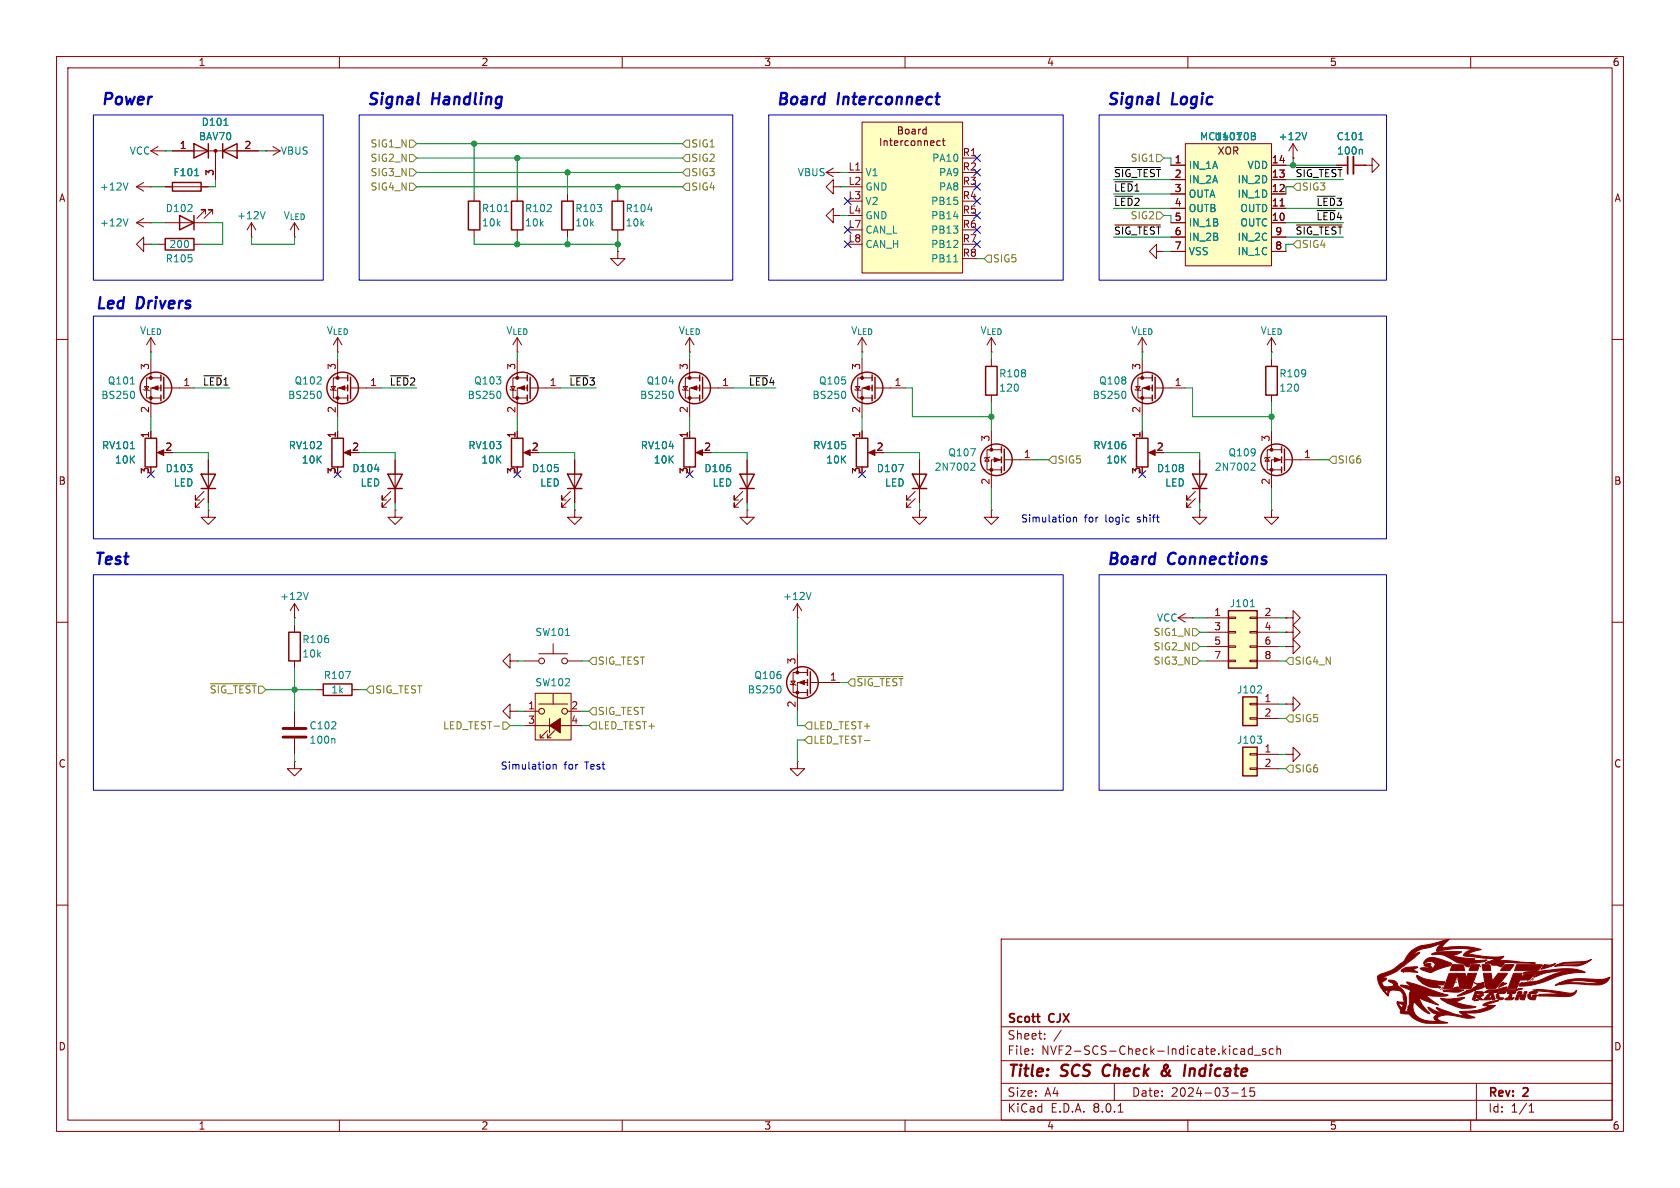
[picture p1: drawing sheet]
<svg xmlns="http://www.w3.org/2000/svg" width="297mm" height="210mm" viewBox="0 0 297 210" stroke-linecap="round" stroke-linejoin="round" font-family="sans-serif">
<g fill="none" stroke="#840000" stroke-width=".18">
<path d="M10 10h277v190h-277zM12 12h273v186h-273zM60 10v2M110 10v2M160 10v2M210 10v2M260 10v2M10 60h2M285 60h2M10 110h2M227.3 114.3h1.3v-1.3l1.3 1.3-1.3 1.3v-1.3M227.3 114.3h.1"/>
<path d="M285 110h2M227.3 133.4h1.3v-1.3l1.3 1.3-1.3 1.2v-1.2M227.3 133.4h.1M227.3 124.5h1.3v-1.3l1.3 1.3-1.3 1.2v-1.2M227.3 124.5h.1M10 160h2M285 160h2M177 166h108v32h-108zM60 198v2M110 198v2M160 198v2M177 194.5h108"/>
<path d="M177 191.5h108M177 187.5h108M177 181.5h108M182.5 186.3v.1M182.5 185.5v.1M184.7 183.6v.1M184.7 182.8v.1M187.6 182.1l-1.3 2M197 191.5v3M197.7 196.6h.8M210 198v2M217.7 193.2h1.2"/>
<path d="M219.4 185.5h.6v.9M219.4 186.3h.6M219.5 193.8h.9M219.5 192.7l.5-.4v1.5M220 185.8l-.6 .1M221.4 185.5l-.4-.1-.3 .3v.4l.1 .2h.6M221.4 184.9v1.5M221.7 186.5h1.2M221.7 192.3h-.7v.7l.2-.1h.5l.1 .3-.1 .5-.2 .1-.5-.1M223.7 185.5l-.3-.1-.2 .2v.2l.5 .2v.3h-.5M225.1 185.5l-.4-.1-.3 .3v.4l.1 .2h.6M225.7 185.5l.3-.1 .3 .1 .1 .9"/>
<path d="M225.7 184.9v1.5M260 198v2M261 191.5v6.5M270.3 196.6h.9M270.3 195.5l.4-.4v1.5"/>
</g>
<path d="M195.2 188.5a1.27 1.27 0 0 0 0 1.6M205.4 190a.53 .53 0 0 0 .9 0M206.3 188.8l-.9 .7M206.4 188.3l-.2-.1a.41 .41 0 0 0-.4 .5l.6 1.1M210.4 188.9l-.1 1.3M211 188.9l-.6 .2" fill="none" stroke="#840000" stroke-width=".4"/>
<path d="M219.7 132.1h2.5v5.1h-2.5z" fill="#ffffc2"/>
<path d="M25.4 68.8l.1 .2h.8l.1 .1M25.5 68.3h.8l-.4 .7zM26.7 63.5v3.3M28.4 68.6h-1.7v5.1M28.4 66.8h-2.5v3.6h2.5M29 68.6h5.3M221 135.8h1.2v.2h-1.2zM221 133.2h1.2v.3h-1.2zM222.2 133.4h3.9M222.2 135.9h3.9" fill="none" stroke="#840000" stroke-width=".18"/>
<g fill="none" stroke="#840000" stroke-width=".25">
<path d="M28.4 66.3v1M28.4 68.1v1M28.4 69.9v1M29 66.7v3.8M219.7 132.1h2.5v5.1h-2.5z"/>
<circle cx="27.6" cy="68.6" r="2.79"/>
</g>
<path d="M23.1 67.9h.7M23.7 69.3l.1 .3-.1 .7M222.2 130.1h.8l-.4 .5M222.9 130.7l.1 .1-.1 .5" fill="none" stroke="#008484" stroke-width=".18"/>
<g fill="#840000" stroke="#840000" stroke-width=".18">
<path d="M26.9 68.6l1-.4v.8z"/>
<circle cx="26.7" cy="70.4" r=".25"/>
<circle cx="26.7" cy="66.8" r=".25"/>
</g>
<path d="M219.7 123.2h2.5v5.1h-2.5z" fill="#ffffc2"/>
<g fill="none" stroke="#840000" stroke-width=".18">
<path d="M241.3 29.2h1.3v1.3l1.2-1.3-1.2-1.3v1.3M241.3 29.2h.1M26.7 76.2v1.3M58.4 68.8l.1 .2h.8l.1 .1M58.5 68.3h.8l-.4 .7zM59.7 63.5v3.3M59.7 76.2v1.3M61.5 68.6h-1.8v5.1M61.5 66.8h-2.6v3.6h2.6M62 68.6h5.3M152.4 76.2v1.3M175.3 76.2v3.3"/>
<path d="M177 79.5h-2.5v3.6h2.5M28.2 80h1M36.1 88.1l-1.6 1.6v-.8v.8h.8M36.1 86.9l-1.6 1.5v-.8v.8h.8M36.8 90.2v1.2h-1.2l1.2 1.3 1.3-1.3h-1.3M36.8 90.2h.1M36.8 81.3v7.6M61.2 80h1M69.1 88.1l-1.5 1.6v-.8v.8h.7M69.1 86.9l-1.5 1.5v-.8v.8h.7M69.8 90.2v1.2h-1.2l1.2 1.3 1.3-1.3h-1.3M69.8 90.2h.1"/>
<path d="M69.8 81.3v7.6M131.3 88.1l-1.5 1.6v-.8v.8h.8M131.3 86.9l-1.5 1.5v-.8v.8h.8M132.1 90.2v1.2h-1.3l1.3 1.3 1.2-1.3h-1.2M132.1 90.2h.1M132.1 81.3v7.6M153.9 80h1M161.8 88.1l-1.5 1.6v-.8v.8h.7M161.8 86.9l-1.5 1.5v-.8v.8h.7M162.6 90.2v1.2h-1.3l1.3 1.3 1.2-1.3h-1.2M162.6 90.2h.1M162.6 81.3v7.6"/>
<path d="M174.5 80.9l.4 .6h-.8zM175 80.8l-.1 .1h-.8l-.1 .1M175.3 90.2v1.2h-1.3l1.3 1.3 1.2-1.3h-1.2M175.3 90.2h.1M177 81.3h-1.7v5.1M177.5 81.3h5.4M141 109.2h.1M141 106.7l-.8 1.3M141 106.7v2.5M141 115.6v3.3M141 106.7l.7 1.3M142.7 118.9h-2.5v3.5h2.5"/>
<path d="M139.7 120.9l.1 .1h.8l.1 .2M139.8 120.4h.8l-.4 .6zM141 134.6v1.3h1.2l-1.2 1.3-1.3-1.3h1.3M141 134.6h.1M142.7 120.7h-1.7v5M143.3 120.7h5.3M221 126.9h1.2v.2h-1.2zM221 124.3h1.2v.3h-1.2zM222.2 124.5h3.9M222.2 127h3.9"/>
</g>
<g fill="none" stroke="#840000" stroke-width=".25">
<path d="M25.7 77.5h2v5.1h-2zM58.7 77.5h2v5.1h-2zM61.5 66.3v1M61.5 68.1v1M61.5 69.9v1M62 66.7v3.8M151.4 77.5h2v5.1h-2zM177 79v1M177.5 79.4v3.8M35.6 83.8h2.5l-1.3 2.6zM35.6 86.4h2.5M68.6 83.8h2.5l-1.3 2.6z"/>
<path d="M68.6 86.4h2.5M130.8 83.8h2.5l-1.2 2.6zM130.8 86.4h2.5M161.3 83.8h2.5l-1.2 2.6zM161.3 86.4h2.5M177 80.8v1M177 82.6v1M142.7 118.4v1M143.3 118.7v3.9M142.7 120.1v1.1M142.7 121.9v1M219.7 123.2h2.5v5.1h-2.5z"/>
<circle cx="60.6" cy="68.6" r="2.79"/>
<circle cx="176.1" cy="81.3" r="2.79"/>
<circle cx="141.9" cy="120.6" r="2.79"/>
</g>
<path d="M23.1 79.3h.7M56.7 69.3l.1 .3-.1 .7M66.2 83h.8M158.9 82.1h.8l-.5 1.3M171.8 81.9h.4l.2 .3-.8 .9h.8M143.4 104.7l-.4 1.3M138 121.4l.1 .3-.1 .7M222.9 121.3l.1 .2v.3l-.8 .7h.8" fill="none" stroke="#008484" stroke-width=".18"/>
<g fill="#840000" stroke="#840000" stroke-width=".18">
<path d="M260.7 173.7l.1 .1z"/>
<path d="M260.8 173.8l.2 .1z"/>
<path d="M257.4 173.6v.1z"/>
<path d="M256.7 170.5l2 .1 .2 1h-2.5z"/>
<path d="M261.8 170.8l-.1 .1z"/>
<path d="M265.7 173.6l.1 .2z"/>
<path d="M269.5 175.3h.5a.31 .31 0 0 1-.2 .3 .31 .31 0 0 1-.4-.1z"/>
<path d="M263.4 175.4l.5-.1 .1 .3h-.8z"/>
<path d="M268.4 175.3a.41 .41 0 0 1 .7 .3h-.8z"/>
<path d="M260.8 175.3h.4a1.14 1.14 0 0 1 1.1 .2l-.2 .1h-1.4z"/>
<path d="M260.1 170.5l1.5 .1-.4 1-1.5-.1z"/>
<path d="M266 170.5l1.7 .1-.8 1h-1.6z"/>
<path d="M262 170.5h.7a.57 .57 0 0 1 .7 .1 .57 .57 0 0 1 .1 .7v.3h-1.3z"/>
<path d="M264.7 175.5a2.43 2.43 0 0 1 1.6-.2 .74 .74 0 0 1-1 .3z"/>
<path d="M264.5 175.8h.4a.64 .64 0 0 0 .9 .6h.1a.76 .76 0 0 1-1 .3 .76 .76 0 0 1-.4-.9z"/>
<path d="M266.6 175.4l.3-.1h1.1a.5 .5 0 0 1-.8 .3h-.7z"/>
<path d="M270.3 175.5a2.22 2.22 0 0 1 1.5-.2 .72 .72 0 0 1-.9 .3h-.6z"/>
<path d="M265.6 173.7l.8 .1-1.5 .8z"/>
<path d="M260.6 176.9h.4l.1-.2-.2 .1 .3-.1 .2 .1z"/>
<path d="M268.1 170.5h4.3l.3 .1-.1 .1a1.22 1.22 0 0 1-1.1 .9h-3.8z"/>
<path d="M251.8 170.6a1.17 1.17 0 0 1 1.2-.1l-.2 .1 .3 .5-1.1-.3z"/>
<path d="M266.1 176.6l.1-.1a.68 .68 0 0 0 .7-.7h.4l-.1 .6h.5a1.5 1.5 0 0 1-1.7 .3z"/>
<path d="M267.6 172.1h1.5l-.2 .7 .7-.7h1.9l-1.2 1.1-1.6 .1-.6 1.5h-1.5z"/>
<path d="M270.1 175.8h.4a.46 .46 0 0 0 .5 .5v-.1l-.1-.1a.53 .53 0 0 1 .7-.1l-.2 .7a.94 .94 0 0 1-1.3-.9z"/>
<path d="M273 170.6v-.1a2.83 2.83 0 0 0 2-.2v.1a4.9 4.9 0 0 1-2.6 .9l.3-.2z"/>
<path d="M268.2 175.8h.8l.2 .2a.37 .37 0 0 1 .6-.1l-.3 .8h-.7l-.1-.7-.3 .7h-.5z"/>
<path d="M262.9 175.9l.6-.1-.3 .5 .5 .1-.1-.6h.4l.2 .9h-.4l-.1-.2a.73 .73 0 0 1-.8 .2h-.6z"/>
<path d="M255.2 175.1l1.6-.2a.84 .84 0 0 1 1-.4 .65 .65 0 0 0 .9 .5h.1a5.5 5.5 0 0 1-3.4 .3z"/>
<path d="M262.2 172.1h1.4l.2 1.2 1.1-1.2h1.6l-1.4 1.8a1.44 1.44 0 0 1-1.8 .9h-.5l-.1-.3z"/>
<path d="M260.6 175.8h.5l-.1 .2 1.2-.2a.49 .49 0 0 1-.5 .4l.4 .5a1.2 1.2 0 0 1-1.1-.5 .49 .49 0 0 1-.7 .5z"/>
<path d="M247.7 171.5l.1-.1 .9 .1 .4-.2-1.2 .1a4.2 4.2 0 0 1 2.7-.4l-.7 .4 .7 .5-2.7-.1-.1-.1z"/>
<path d="M256.2 172.1h2.8l.2 .7 .3-.7 1.5-.1-1 2.8h-1.9l-.5-2.3-.9 2.3h-1.5z"/>
<path d="M250.5 172.4a13.4 13.4 0 0 0 4.9 1.2l-.2 .5h-1.2l-1.3-.3 2 .7a3.9 3.9 0 0 1-3.4-.8h1.3h-1.3l-.6-.6z"/>
<path d="M252.1 169.6a2.5 2.5 0 0 1 2.5 0l1.9 .7a.38 .38 0 0 1-.3 .5l-2.7 .9a1.68 1.68 0 0 1-1.8-.1l-.6-.4a3.1 3.1 0 0 1 2.1 .1l.3-.3a.52 .52 0 0 0 .2-.6 .52 .52 0 0 0-.6-.4 1.58 1.58 0 0 0-1.4 .4l.1-.4z"/>
<path d="M254.7 176.5a16.4 16.4 0 0 0 4.2-.2v.1l-1.5 .8 1.2 .3 2.3 .5a6.5 6.5 0 0 1-5.4-.9l-.6-.4z"/>
<path d="M274.9 170.8l.4-.2 3.9-.1 .9-.3h-.2a19.8 19.8 0 0 0-4.6 .4l1.4-.5 3.5 .1-3.5-.1 3.5-.1 1.1-.4a4.4 4.4 0 0 1-3.3 1.1z"/>
<path d="M271.2 175a34.2 34.2 0 0 1 6.5 .6l.5-.1 .5-.4a1.42 1.42 0 0 1-1.7 1.1l-5.2-.2a2.25 2.25 0 0 1 1.7-.3l2.8 .1-1.9-.4z"/>
<path d="M257.7 176l1.6-.8h.9h-.9l.3-.2a1.28 1.28 0 0 0 1.1-.5l.5-.4-.1-.2 1.2-.2 .1 .6a1 1 0 0 1-1 .6l-.9 .2a6.4 6.4 0 0 1-2.8 1z"/>
<path d="M253.1 168.6a13.4 13.4 0 0 1 5.2-.4l.1 .1-.5 .3-1.3 .4 4.2 .5-.7 .3 2.8-.1-.7 .3-1.6 .3a.66 .66 0 0 0-.9 .6h-.1a.73 .73 0 0 1-.8-.6 4.2 4.2 0 0 1-2.7-1 4.4 4.4 0 0 0-3-.5z"/>
<path d="M275 174.1l.7-.3 2.7-.1a16.2 16.2 0 0 0 4.5 0l-.7-.1a13.1 13.1 0 0 0-4.9 0l-.6 .2h-1a11 11 0 0 1 6.1-.7 4.8 4.8 0 0 0 2.8-.4 2.57 2.57 0 0 1-3 1.4 20.3 20.3 0 0 0-6.6 .1z"/>
<path d="M262.4 175.4h.6l-.4-.1a1.45 1.45 0 0 1 1.5-.3l2.3-.5v.5h.9a.92 .92 0 0 0 1-.2h.9l-2.7 .5-.1-.1a3.2 3.2 0 0 0-2.1 .2h-.1l-.1-.2 .6 .1-.6-.1a.89 .89 0 0 0-1.1 .3z"/>
<path d="M269.4 172l.7-.2 2.4-.2a21.8 21.8 0 0 1 6.6-.1l.5 .1a.48 .48 0 0 1 .6 .3 14.2 14.2 0 0 0-7.1 1.6l-.7 .3a10.6 10.6 0 0 1-3.9 .5 .68 .68 0 0 1 .6-.6l-.1 .1 1.3-.2a6.7 6.7 0 0 0 3.7-1.1l1.9-.7 1.6-.2-.5-.1a12.7 12.7 0 0 0-4.5 .8l-1.4 .4 .5-.5v-.2l-1.1-.1a1.29 1.29 0 0 0-1.2 .2z"/>
<path d="M243.6 172.5l.9-.4a8.5 8.5 0 0 0 3.9-2.5 4.9 4.9 0 0 1 4.4-2.7l1.2-.3 1.1 .1-1.1-.1 2.2-.6-1.1 1.1-.2 .4h.3a14.9 14.9 0 0 1 6.7 .3l-1.3 .4-1.1 .4 .2 .1a21 21 0 0 0 6.2 .4l-.4 .3-.9 .6a16.9 16.9 0 0 1 5 .1l1.8 .1h-3.4h-.4v-.1h.1h-.1a2.44 2.44 0 0 1-1.7 0h-.9l.9 .3a.59 .59 0 0 1-.9 .4l-.2-.1h.3l-1.3-.1-.4-.3h-.9l.5-.2h4.4h-4.4l.1-.1 5.6 .1h-.7h.1l-.3-.1h-4.7l1.6-.6h-2.3l-3.7-.5a2.03 2.03 0 0 1 2-1.1 18 18 0 0 0-6.7 .4 1.76 1.76 0 0 1 1-1.5l-2.4 .8a4.5 4.5 0 0 0-3.3 1.7l1-.7 .7-.1-.9 .9-2.2 1.7a11.7 11.7 0 0 1-3.4 1.8l.6 .2-.8 .6a.93 .93 0 0 0 1.4 .8l.5-.1 .2-.3-1-.6a1.24 1.24 0 0 1 1.8 .9 3.5 3.5 0 0 1 1.1 4.5l1-.2-.5-.1 .3-.4h-.2l.3-.5v-1.8l.2-.7-1.8-.9 .3-.1 1.5 .3-.7-.7v-.1l7.3 2.3a10.1 10.1 0 0 1-3.9 0l2.2 1.8-3.4-1.2a7.1 7.1 0 0 0 1.9 2.7 7.1 7.1 0 0 1-2.9-2.1 2.48 2.48 0 0 0 2.3 3.3l1.9 .2-.6-.6a.72 .72 0 0 1 .7-.6 2.25 2.25 0 0 1-1.8-1.4l.2 .1a4.2 4.2 0 0 0 2.6 .9 1.38 1.38 0 0 1-1.3-.9l3.1 1.1 2 .5-.9-.9a11.2 11.2 0 0 0 5.1-.9l-1.1-.2a5.2 5.2 0 0 1 2.9-.8l-2.4 .7 1.8 .1-.3 .3a8.7 8.7 0 0 1-5.1 1.1l1.7 .8-1.3 .1-1.4-.3a4.8 4.8 0 0 0-3.8 .1l-.1 .2a1.79 1.79 0 0 0 1.7 .7l.1 .1-2.2 .1a5.2 5.2 0 0 1-4.6-1.6l-1.2-.1-.4-.2a.85 .85 0 0 0-.3-1l-.2-.6h.2l.6 .8 .3-.6-.8-.3-.3 .1v-.3h1.3l-.2-.5a1.38 1.38 0 0 0-1.7-1.6 .89 .89 0 0 0-1 1.1l-.9-.9h.3l.5 .5a.37 .37 0 0 0 .1-.4 .37 .37 0 0 0-.4-.2l-.5 .1a3.2 3.2 0 0 1-.9-2.7z"/>
<path d="M27.8 80l1.2-.5v1z"/>
<path d="M141.2 120.7l1-.4v.7z"/>
<path d="M153.5 80l1.2-.5v1z"/>
<path d="M59.9 68.6l1.1-.4v.8z"/>
<path d="M60.8 80l1.2-.5v1z"/>
<path d="M175.8 80.9l1 .4-1 .4z"/>
<circle cx="141" cy="122.4" r=".25"/>
<circle cx="141" cy="118.9" r=".25"/>
<circle cx="59.7" cy="70.4" r=".25"/>
<circle cx="59.7" cy="66.8" r=".25"/>
<circle cx="175.3" cy="83.1" r=".25"/>
<circle cx="175.3" cy="79.5" r=".25"/>
</g>
<path d="M209.5 25.4h15.3v21.6h-15.3z" fill="#ffffc2"/>
<g fill="none" stroke="#840000" stroke-width=".18">
<path d="M207 29.2h2.5M207 39.4h2.5M207 36.8h2.5M207 34.3h2.5M207 31.8h2.5M209.5 25.4h15.3v21.6h-15.3zM224.8 29.2h2.5M224.8 39.4h2.5M224.8 36.8h2.5M224.8 34.3h2.5M224.8 31.8h2.5M226.3 36.4h.7"/>
<path d="M228.6 27.9h.1M228.6 25.4l-.8 1.3M228.6 25.4v2.5M228.6 25.4l.8 1.3M236.2 29.2h2.1M239.3 29.2h2M26.7 59.7l.7 1.3M26.7 59.7v2.5M26.7 59.7l-.8 1.3M204.5 44.5v-1.3l-1.3 1.3 1.3 1.2v-1.2h1.2M205.7 44.5h.1M207 41.9h2.5"/>
<path d="M207 44.5h2.5M224.8 41.9h2.5M224.8 44.5h2.5M26.7 62.2h.1M121.9 76.2v1.3M101.6 90.2v1.2h-1.3l1.3 1.3 1.3-1.3h-1.3M101.6 90.2h.1M123.4 80h1.1M52.1 134.6v1.3h1.2l-1.2 1.3-1.3-1.3h1.3M52.1 134.6h.1"/>
</g>
<path d="M221.2 23.4l.6 .2 .1 .2-.3 .2M221.2 24h.4M221.6 24l.3 .3v.3l-.7 .1M231 23.4l-.4 1.3M240.2 24.7h.8M240.7 26.4l.1 .2v.6" fill="none" stroke="#008484" stroke-width=".18"/>
<path d="M123.1 80l1.1-.5v1z" fill="#840000" stroke="#840000" stroke-width=".18"/>
<path d="M120.9 77.5h2v5.1h-2z" fill="none" stroke="#840000" stroke-width=".25"/>
<path d="M239.3 27.7v3" fill="none" stroke="#840000" stroke-width=".33"/>
<path d="M238.3 27.7v3" fill="none" stroke="#840000" stroke-width=".3"/>
<path d="M152.4 21.6h17.8v26.7h-17.8z" fill="#ffffc2"/>
<g fill="none" stroke="#840000" stroke-width=".18">
<path d="M44.4 39.4l-.7 1.2M44.4 39.4v2.5M44.4 39.4l.8 1.2M47 26.7h.1M47 26.7h2.5M48.3 25.9l1.2 .8M49.5 26.7l-1.2 .7M52.1 39.4v2.5M52.1 39.4l-.8 1.2M52.1 39.4l.7 1.2M146 30.5h2.6M146 30.5l1.3 .7"/>
<path d="M147.3 38.1v1.3l-1.3-1.3 1.3-1.3v1.3h1.3M147.3 33v1.3l-1.3-1.3 1.3-1.2v1.2h1.3M147.3 29.7l-1.3 .8M148.6 38.1h.1M148.6 33h.1M148.6 30.5h.1M149.9 30.5h2.5M152.4 21.6h17.8v26.7h-17.8zM155.7 24.5v1.2M156.3 24.9v.8M156.3 25l.2-.1h.3v.8M157.3 24.9h.5"/>
<path d="M157.4 24.5v1.1l.4 .1M158.1 25.3l.6-.1v-.3h-.4l-.2 .2 .1 .6h.5M158.8 22.4h.5l.2 .3-.2 .3 .2 .1 .1 .3-.3 .3h-.5zM158.8 23h.5M159.3 24.9v.8M159.6 24.9l-.3 .2M160.1 23l.2-.2 .4 .2v.4l-.1 .2-.3 .1-.2-.1zM160.6 24.9h-.4l-.2 .2 .1 .6h.5M161.1 25l.2-.1 .4 .1v.5l-.1 .2h-.3l-.2-.1zM161.3 22.9h.4l.1 .8M161.8 23.1l-.4 .1-.2 .2 .2 .3 .4-.1M162.3 25l.2-.1h.3v.8"/>
<path d="M162.3 24.9v.8M162.4 22.8v.9M162.8 22.8l-.4 .3M163.4 25l.2-.1h.3l.1 .8M163.4 24.9v.8M163.7 22.9l-.3-.1-.3 .3 .2 .5h.4M163.7 22.4v1.3M164.5 25.3l.6-.1v-.3h-.4l-.2 .2 .1 .6h.5M166.2 24.9h-.3l-.3 .2 .1 .6h.5M166.6 24.9h.5M166.8 24.5v1.1l.3 .1M170.2 27.9h2.5"/>
<path d="M44.4 41.9h.1M52.1 41.9h.1M59.7 59.7l.8 1.3M59.7 59.7v2.5M59.7 59.7l-.8 1.3M91.4 59.7v2.5M91.4 59.7l.8 1.3M91.4 59.7l-.7 1.3M121.9 59.7v2.5M121.9 59.7l.8 1.3M121.9 59.7l-.7 1.3M152.4 59.7l.8 1.3"/>
<path d="M152.4 59.7v2.5M152.4 59.7l-.8 1.3M175.3 59.7l.7 1.3M175.3 59.7v2.5M175.3 59.7l-.8 1.3M201.9 59.7v2.5M201.9 59.7l.8 1.3M201.9 59.7l-.7 1.3M224.8 59.7v2.5M224.8 59.7l.8 1.3M224.8 59.7l-.8 1.3M59.7 62.2h.1"/>
<path d="M90.2 68.8l.1 .2h.8l.1 .1M90.3 68.3h.8l-.4 .7zM91.4 62.2h.1M91.4 63.5v3.3M91.4 76.2v1.3M93.2 68.6h-1.8v5.1M93.2 66.8h-2.5v3.6h2.5M93.7 68.6h5.4M120.6 68.8l.2 .2h.7l.2 .1M120.8 68.3h.7l-.3 .7zM121.9 62.2h.1M121.9 63.5v3.3"/>
<path d="M123.7 68.6h-1.8v5.1M123.7 66.8h-2.5v3.6h2.5M124.2 68.6h5.3M151.1 68.8l.2 .2h.7l.1 .1M151.3 68.3h.7l-.4 .7zM152.4 62.2h.1M152.4 63.5v3.3M154.2 68.6h-1.8v5.1M154.2 66.8h-2.6v3.6h2.6M154.7 68.6h5.3M175.3 62.2h.1M175.3 63.5v1.3"/>
<path d="M175.3 69.9v1.2M200.7 68.8l.1 .2h.7l.2 .1M200.8 68.3h.7l-.3 .7zM201.9 62.2h.1M201.9 63.5v3.3M201.9 76.2v1.3M203.7 68.6h-1.8v5.1M203.7 66.8h-2.5v3.6h2.5M204.2 68.6h5.3M224.8 62.2h.1M224.8 63.5v1.3M224.8 69.9v1.2"/>
<path d="M224.8 76.2v3.3M226.6 79.5h-2.6v3.6h2.6M93 80h1M100.8 88.1l-1.5 1.6v-.8v.8h.8M100.8 86.9l-1.5 1.5v-.8v.8h.8M101.6 81.3v7.6M203.5 80h1M211.3 88.1l-1.5 1.6v-.8v.8h.8M211.3 86.9l-1.5 1.5v-.8v.8h.8M212.1 90.2v1.2h-1.3l1.3 1.3 1.3-1.3h-1.3M212.1 90.2h.1M212.1 81.3v7.6"/>
<path d="M224 80.9l.4 .6h-.8zM224.5 80.8l-.1 .1h-.8l-.1 .1M224.8 90.2v1.2h-1.3l1.3 1.3 1.3-1.3h-1.3M224.8 90.2h.1M226.6 81.3h-1.8v5.1M227.1 81.3h5.3M52.1 109.2h.1M52.1 106.7l-.8 1.3M52.1 106.7v2.5M52.1 106.7l.7 1.3M208.3 109.2l1.2 .8M208.3 109.2h2.5"/>
<path d="M209.5 108.5l-1.2 .7M210.8 109.2h.1M52.1 125.7v2.8M52.1 130.6v2.8"/>
</g>
<path d="M46.9 37.4l-.5 1.3M168.6 46.3h.7M88.4 69.3l.1 .3-.1 .7M118.9 69.3l.1 .3-.1 .7M149.4 69.3l.1 .3-.1 .7M198.9 69.3l.1 .3-.1 .7M221.4 81.9h.4l.1 .3-.8 .9h.8M54.5 104.7l-.4 1.3M59 130.5l.2 .2v.7" fill="none" stroke="#008484" stroke-width=".18"/>
<g fill="none" stroke="#840000" stroke-width=".25">
<path d="M90.4 77.5h2.1v5.1h-2.1zM93.2 66.3v1M93.2 68.1v1M93.2 69.9v1M93.7 66.7v3.8M123.7 66.3v1M123.7 68.1v1M123.7 69.9v1M124.2 66.7v3.8M154.2 66.3v1M154.2 68.1v1M154.2 69.9v1"/>
<path d="M154.7 66.7v3.8M174.2 64.8h2.1v5.1h-2.1zM200.9 77.5h2v5.1h-2zM203.7 66.3v1M203.7 68.1v1M203.7 69.9v1M204.2 66.7v3.8M223.8 64.8h2v5.1h-2zM226.6 79v1M227.1 79.4v3.8M100.3 83.8h2.6l-1.3 2.6zM100.3 86.4h2.6"/>
<path d="M210.8 83.8h2.6l-1.3 2.6zM210.8 86.4h2.6M226.6 80.8v1M226.6 82.6v1"/>
<circle cx="92.3" cy="68.6" r="2.79"/>
<circle cx="122.8" cy="68.6" r="2.79"/>
<circle cx="153.3" cy="68.6" r="2.79"/>
<circle cx="202.8" cy="68.6" r="2.79"/>
<circle cx="225.7" cy="81.3" r="2.79"/>
</g>
<g fill="#840000" stroke="#840000" stroke-width=".18">
<path d="M152.7 68.6l1-.4v.8z"/>
<path d="M92.6 80l1.1-.5v1z"/>
<path d="M91.7 68.6l1-.4v.8z"/>
<path d="M122.2 68.6l1-.4v.8z"/>
<path d="M225.3 80.9l1 .4-1 .4z"/>
<path d="M202.2 68.6l1-.4v.8z"/>
<path d="M203.1 80l1.1-.5v1z"/>
<circle cx="152.4" cy="70.4" r=".25"/>
<circle cx="152.4" cy="66.8" r=".25"/>
<circle cx="91.4" cy="70.4" r=".25"/>
<circle cx="91.4" cy="66.8" r=".25"/>
<circle cx="121.9" cy="70.4" r=".25"/>
<circle cx="121.9" cy="66.8" r=".25"/>
<circle cx="224.8" cy="83.1" r=".25"/>
<circle cx="224.8" cy="79.5" r=".25"/>
<circle cx="201.9" cy="70.4" r=".25"/>
<circle cx="201.9" cy="66.8" r=".25"/>
</g>
<path d="M50 130.3h4.1M50 128.8h4.1" fill="none" stroke="#840000" stroke-width=".51"/>
<path d="M217.2 108h5v10.1h-5z" fill="#ffffc2"/>
<g fill="none" stroke="#840000" stroke-width=".18">
<path d="M30.5 26.7h15.2M38.1 26.7v5.1M52.1 110.5v1.3M52.1 116.8v1.3M213.4 109.2h3.8M213.4 111.8h3.8M213.4 114.3h3.8M213.4 116.8h3.8M217.2 116.7h1.2v.3h-1.2zM217.2 114.2h1.2v.2h-1.2zM217.2 111.6h1.2v.3h-1.2zM217.2 109.1h1.2v.2h-1.2z"/>
<path d="M221 116.7h1.2v.3h-1.2zM221 114.2h1.2v.2h-1.2zM221 111.6h1.2v.3h-1.2zM221 109.1h1.2v.2h-1.2zM222.2 109.2h3.9M222.2 111.8h3.9M222.2 114.3h3.9M222.2 116.8h3.9M227.3 109.2h1.3v-1.2l1.3 1.2-1.3 1.3v-1.3M227.3 109.2h.1M227.3 111.8h1.3v-1.3l1.3 1.3-1.3 1.2v-1.2M227.3 111.8h.1"/>
<path d="M55.9 121.9h1.2M62.2 121.9h1.3M90.2 125.7v-1.2l-1.3 1.2 1.3 1.3v-1.3h1.2M91.4 125.7h.1"/>
</g>
<path d="M34.3 25.4l2.5 1.3-2.5 1.2zM36.8 25.4v2.5M39.4 25.4v2.5M39.4 26.7l2.5-1.3v2.5zM51.1 111.8h2v5h-2zM217.2 108h5v10.1h-5zM57.1 120.9h5.1v2h-5.1z" fill="none" stroke="#840000" stroke-width=".25"/>
<path d="M39.6 22.2h.7M61.1 118.7h.9l-.6 1.3M221 107.3h.8" fill="none" stroke="#008484" stroke-width=".18"/>
<circle cx="38.1" cy="26.7" r=".25" fill="#840000" stroke="#840000" stroke-width=".18"/>
<path d="M94.6 122.6h6.4v8.2h-6.4z" fill="#ffffc2"/>
<g fill="none" stroke="#840000" stroke-width=".18">
<path d="M24.1 39.4h2.6M24.1 39.4l1.3 .7M24.1 33h2.6M24.1 33l1.3 .8M25.4 38.6l-1.3 .8M25.4 32.3l-1.3 .7M26.7 39.4h.1M26.7 33h.1M26.7 26.7l1.2 .7M26.7 26.7h2.5M27.9 25.9l-1.2 .8M29.2 26.7h.1"/>
<path d="M29.2 39.4h7.6M29.2 33h7.6M30.5 26.7h3.8M36.3 37.8v-.7h-.7h.7l-1.5 1.5M37.6 37.8v-.7h-.8h.8l-1.5 1.5M38.1 29.2v2.6M41.9 26.7h3.8M83.8 34.3v1.3M91.4 34.3v1.3M100.3 34.3v1.3M109.2 34.3v1.3M207 39.4h2.5"/>
<path d="M207 29.2h2.5M207 36.8h2.5M207 34.3h2.5M207 31.8h2.5M224.8 39.4h2.5M224.8 29.2h2.5M224.8 36.8h2.5M224.8 34.3h2.5M224.8 31.8h2.5M226.3 36.4h.7M228.6 27.9h.1M236.2 29.2h2.1"/>
<path d="M239.3 29.2h2M241.3 29.2h.1M25.4 43.2v-1.3l-1.3 1.3 1.3 1.3v-1.3h1.3M26.7 43.2h.1M27.9 43.2h1.3M34.3 43.2h1.3M83.8 40.6v1.3M91.4 40.6v1.3M100.3 40.6v1.3M109.2 44.5v1.2h1.3l-1.3 1.3-1.3-1.3h1.3M109.2 44.5h.1M109.2 40.6v1.3"/>
<path d="M207 41.9h2.5M207 44.5h2.5M224.8 41.9h2.5M224.8 44.5h2.5M26.7 76.2v1.3M59.7 76.2v1.3M91.4 76.2v1.3M121.9 76.2v1.3M152.4 76.2v1.3M201.9 76.2v1.3M36.8 81.3v2.5M36.8 86.4v2.5"/>
<path d="M69.8 81.3v2.5M69.8 86.4v2.5M101.6 81.3v2.5M101.6 86.4v2.5M132.1 81.3v2.5M132.1 86.4v2.5M162.6 81.3v2.5M162.6 86.4v2.5M212.1 81.3v2.5M212.1 86.4v2.5M90.2 116.8v-1.2l-1.3 1.2 1.3 1.3v-1.3h1.2M91.4 116.8h.1"/>
<path d="M92.7 116.8h2.5M95.2 115.6h5.1M97.8 113.8v1.8M100.3 116.8h2.6M227.3 111.8h.1M227.3 109.2h.1M227.3 114.3h.1M92.7 128.3h10.2M92.7 125.7h2.5M94.6 122.6h6.4v8.2h-6.4zM95.2 124.5h5.1M95.5 129.8v.6h.6"/>
<path d="M96.8 129.8v.6h.6M96.8 129.2l-1.3 1.2M97.2 127v2.5M97.8 122.7v1.8M98 129.2l-1.2 1.2M100.3 125.7h2.6"/>
<circle cx="95.8" cy="116.8" r=".51"/>
<circle cx="99.8" cy="116.8" r=".51"/>
<circle cx="95.8" cy="125.7" r=".51"/>
<circle cx="99.8" cy="125.7" r=".51"/>
</g>
<path d="M97.2 128.3l1.9-1.3v2.5z" fill="#840000" stroke="#840000" stroke-width=".18"/>
<g fill="none" stroke="#008484" stroke-width=".18">
<path d="M22.6 38.7l-.4 1.2M22.6 32.3l-.4 1.3M34.4 31.1h.7M39.6 22.2h.7M89.1 37.4h.8M114.5 37h.8M221.2 23.4l.6 .2 .1 .2-.3 .2M221.2 24h.4M221.6 24l.3 .3v.3l-.7 .1M231 23.4l-.4 1.3M240.2 24.7h.8M240.7 26.4l.1 .2v.6"/>
<path d="M23.1 79.3h.7M66.2 83h.8M158.9 82.1h.8l-.5 1.3M100 112.3h.7"/>
</g>
<path d="M30.5 32.3h5.1v1.5h-5.1zM31.7 38.1l2.6 1.3-2.6 1.2zM34.3 38.1v2.5M82.8 35.6h2v5h-2zM90.4 35.6h2.1v5h-2.1zM99.3 35.6h2v5h-2zM108.2 35.6h2v5h-2zM29.2 42.2h5.1v2h-5.1z" fill="none" stroke="#840000" stroke-width=".25"/>
<g fill="none" stroke="#848400" stroke-width=".18">
<path d="M72.4 27.3h.6l.7 .6-.7 .7h-.6zM72.4 29.8h.6l.7 .7-.7 .6h-.6zM72.4 32.4h.6l.7 .6-.7 .7h-.6zM72.4 24.8h.6l.7 .6-.7 .6h-.6zM120.6 33l.7-.6h.6v1.3h-.6zM120.6 27.9l.7-.6h.6v1.3h-.6zM121.3 29.8h.6v1.3h-.6l-.7-.6zM121.3 24.8h.6v1.2h-.6l-.7-.6zM204.5 27.3h.6l.6 .6-.6 .7h-.6zM204.5 37.5h.6l.6 .6-.6 .6h-.6zM229.2 32.4h.7v1.3h-.7l-.6-.7zM174.6 45.1h.7v1.3h-.7l-.6-.7z"/>
<path d="M229.2 42.5h.7v1.3h-.7l-.6-.6zM186.1 80.6h.6v1.3h-.6l-.7-.6zM235.6 80.6h.6v1.3h-.6l-.7-.6zM104.8 116.2h.6v1.3h-.6l-.7-.7zM151.5 119.6h8.1M210.8 113.7h.7l.6 .6-.6 .6h-.7zM210.8 111.1h.7l.6 .7-.6 .6h-.7zM210.8 116.2h.7l.6 .6-.6 .7h-.7zM228 116.2h.6v1.3h-.6l-.7-.7zM37.2 120.9h8.1M65.4 121.3h.6v1.3h-.6l-.6-.7zM87.3 128.4h1"/>
<path d="M88.9 127.6h.6l.7 .7-.7 .6h-.6zM104.8 127.6h.6v1.3h-.6l-.7-.6zM104.8 125.1h.6v1.3h-.6l-.7-.7zM142.9 130.2h.6v1.2h-.6l-.7-.6zM142.9 127.6h.6v1.3h-.6l-.7-.6zM150.5 120h.6v1.3h-.6l-.6-.6zM152.8 130.9h1M227.3 135.9l.7-.6h.6v1.2h-.6zM228 126.4h.6v1.2h-.6l-.7-.6z"/>
</g>
<path d="M197.1 34.7h3.2M197.1 32.2h3.2M197.1 39.8h8.1M197.1 29.6h8.1M229.2 39.8h8.1M229.2 29.6h8.1M232.9 37.2h3.2M232.9 34.7h3.2M36 66.4h3.2M69 66.4h3.2M100.8 66.4h3.2M132.5 66.4h3.2" fill="none" stroke="#000" stroke-width=".18"/>
<g fill="none" stroke="#0000c2" stroke-width=".18">
<path d="M16.5 20.3h40.6v29.2h-40.6zM63.5 20.3h66v29.2h-66zM135.9 20.3h52.1v29.2h-52.1zM194.3 20.3h50.8v29.2h-50.8zM16.5 55.9h228.6v39.4h-228.6zM189.2 91.6v.6M189.8 91.4v.9M189.8 91.6l.1-.2 .3 .1 .1 .8M16.5 101.6h171.5v38.1h-171.5zM194.3 101.6h50.8v38.1h-50.8zM97.2 135.2v.6M97.8 135.1v.9"/>
<path d="M97.8 135.2l.2-.1 .3 .1v.8"/>
</g>
<path d="M165.4 17.1h.7" fill="none" stroke="#0000c2" stroke-width=".4"/>
<g fill="none" stroke="#008400" stroke-width=".18">
<path d="M26.7 33h2.5M26.7 39.4h2.5M29.2 26.7h1.3M36.8 39.4h2.6v3.8h-3.8M38.1 31.8v1.2h-1.3M45.7 26.7h1.3M73.7 33h46.9M73.7 30.5h46.9M73.7 27.9h46.9M73.7 25.4h46.9M83.8 25.4v8.9M91.4 27.9v6.4"/>
<path d="M100.3 30.5v3.8M109.2 33v1.3M148.6 33h1.3M148.6 30.5h1.3M148.6 38.1h1.3M196.8 31.8h10.2M196.8 34.3h10.2M196.8 36.8h10.2M205.7 38.1h1.3v1.3M205.7 27.9h1.3v1.3M227.3 39.4h10.2M227.3 31.8h10.2"/>
<path d="M227.3 36.8h10.2M227.3 29.2h8.9M228.6 33h-1.3v1.3M228.6 27.9v1.3M26.7 43.2h1.2M44.4 41.9v1.3h7.7v-1.3M83.8 41.9v1.3h25.4M91.4 41.9v1.3M100.3 41.9v1.3M109.2 41.9v2.6M172.7 45.7h1.3M196.8 41.9h10.2"/>
<path d="M205.7 44.5h1.3M227.3 41.9h10.2M228.6 43.2h-1.3v1.3M26.7 62.2v1.3M26.7 73.7v2.5M34.3 68.6h6.3M59.7 62.2v1.3M59.7 73.7v2.5M67.3 68.6h6.4M91.4 62.2v1.3M91.4 73.7v2.5M99.1 68.6h6.3"/>
<path d="M121.9 62.2v1.3M121.9 73.7v2.5M129.5 68.6h7.7M152.4 62.2v1.3M152.4 73.7v2.5M160 68.6h1.3v5.1h14M175.3 62.2v1.3M175.3 71.1v5.1M201.9 62.2v1.3M201.9 73.7v2.5M209.5 68.6h1.3v5.1h14M224.8 62.2v1.3"/>
<path d="M224.8 71.1v5.1M30.5 80h6.3v1.3M36.8 88.9v1.3M63.5 80h6.3v1.3M69.8 88.9v1.3M95.2 80h6.4v1.3M101.6 88.9v1.3M125.7 80h6.4v1.3M132.1 88.9v1.3M156.2 80h6.4v1.3M162.6 88.9v1.3M175.3 86.4v3.8"/>
<path d="M182.9 81.3h2.5M205.7 80h6.4v1.3M212.1 88.9v1.3M224.8 86.4v3.8M232.4 81.3h2.5M52.1 109.2v1.3M52.1 118.1v7.6M91.4 116.8h1.3M102.9 116.8h1.2M141 109.2v6.4M210.8 109.2h2.6M212.1 114.3h1.3"/>
<path d="M212.1 111.8h1.3M212.1 116.8h1.3M226.1 109.2h1.2M226.1 114.3h1.2M226.1 111.8h1.2M226.1 116.8h1.2M47 121.9h8.9M52.1 133.4v1.2M63.5 121.9h1.3M90.2 128.3h2.5M91.4 125.7h1.3M102.9 128.3h1.2"/>
<path d="M102.9 125.7h1.2M141 125.7v2.6h1.2M142.2 130.8h-1.2v3.8M148.6 120.7h1.3M226.1 133.4h1.2M226.1 135.9h1.2M226.1 124.5h1.2M226.1 127h1.2"/>
</g>
<g fill="none" stroke="#000084" stroke-width=".18">
<path d="M149.3 35l1.2 1.2M150.5 35l-1.2 1.2M172.1 37.5l1.2 1.2M172.1 32.4l1.2 1.2M172.1 29.9l1.2 1.2M172.1 27.3l1.2 1.2M172.1 35l1.2 1.2M173.3 32.4l-1.2 1.2M173.3 37.5l-1.2 1.2M173.3 29.9l-1.2 1.2M173.3 27.3l-1.2 1.2M173.3 35l-1.2 1.2"/>
<path d="M149.3 42.6l1.2 1.2M149.3 40l1.2 1.2M150.5 42.6l-1.2 1.2M150.5 40l-1.2 1.2M172.1 42.6l1.2 1.2M172.1 40l1.2 1.2M173.3 42.6l-1.2 1.2M173.3 40l-1.2 1.2M26.1 83.2l1.2 1.2M27.3 83.2l-1.2 1.2M59.1 83.2l1.2 1.2M60.3 83.2l-1.2 1.2"/>
<path d="M90.8 83.2l1.2 1.2M92 83.2l-1.2 1.2M121.3 83.2l1.2 1.2M122.5 83.2l-1.2 1.2M151.8 83.2l1.2 1.2M153 83.2l-1.2 1.2M201.3 83.2l1.2 1.2M202.5 83.2l-1.2 1.2"/>
</g>
<g fill="#008400" stroke="#008400" stroke-width=".18">
<circle cx="83.8" cy="25.4" r=".46"/>
<circle cx="100.3" cy="43.2" r=".46"/>
<circle cx="91.4" cy="43.2" r=".46"/>
<circle cx="109.2" cy="33" r=".46"/>
<circle cx="91.4" cy="27.9" r=".46"/>
<circle cx="100.3" cy="30.5" r=".46"/>
<circle cx="109.2" cy="43.2" r=".46"/>
<circle cx="52.1" cy="121.9" r=".46"/>
<circle cx="224.8" cy="73.7" r=".46"/>
<circle cx="175.3" cy="73.7" r=".46"/>
<circle cx="228.6" cy="29.2" r=".46"/>
</g>
<g font-size="2.8" fill="#0000c2">
<text x="17.8" y="19.1">Power</text>
<text x="64.8" y="19.1">Signal</text>
<text x="76.4" y="19.1">Handling</text>
<text x="137.2" y="19.1">Board</text>
<text x="148.2" y="19.1">Interconnect</text>
<text x="195.6" y="19.1">Signal</text>
<text x="207.2" y="19.1">Logic</text>
<text x="16.8" y="55.2">Led</text>
<text x="24.2" y="55.2">Drivers</text>
<text x="16.5" y="100.4">Test</text>
<text x="195.6" y="100.4">Board</text>
<text x="206.6" y="100.4">Connections</text>
</g>
<g font-size="2.8" fill="#840000">
<text x="178" y="190.9">Title:</text>
<text x="187.7" y="190.9">SCS</text>
<text x="195.8" y="190.9">Check</text>
<text x="207" y="190.9">&amp;</text>
<text x="211.8" y="190.9">Indicate</text>
</g>
<g font-size="2.1" fill="#840000">
<text x="178" y="184">Sheet:</text>
<text x="178" y="181.2">Scott</text>
<text x="185.5" y="181.2">CJX</text>
<text x="178" y="186.7">File:</text>
<text x="184.1" y="186.7">NVF2-SCS-Check-Indicate.kicad_sch</text>
<text x="178" y="196.9">KiCad</text>
<text x="178" y="194.1">Size:</text>
<text x="184.7" y="194.1">A4</text>
<text x="185.7" y="196.9">E.D.A.</text>
<text x="193.3" y="196.9">8.0.1</text>
<text x="200" y="194.1">Date:</text>
<text x="207" y="194.1">2024-03-15</text>
<text x="263" y="194.3">Rev:</text>
<text x="263" y="196.9">Id:</text>
<text x="267.1" y="196.9">1/1</text>
<text x="269.4" y="194.3">2</text>
</g>
<g font-size="1.8" fill="#840000">
<text x="35" y="11.9">1</text>
<text x="85" y="11.9">2</text>
<text x="135" y="11.9">3</text>
<text x="185" y="11.9">4</text>
<text x="235" y="11.9">5</text>
<text x="285" y="11.9">6</text>
<text x="31.7" y="26.4">1</text>
<text x="43.1" y="26.4">2</text>
<text x="170.1" y="27.7">R1</text>
<text x="207.6" y="29">1</text>
<text x="215.2" y="27.5">XOR</text>
<text x="224.7" y="29">14</text>
<text x="10.3" y="35.9">A</text>
<text x="37.8" y="31.2" transform="rotate(-90 37.8 31.2)">3</text>
<text x="149.9" y="30.2">L1</text>
<text x="149.9" y="32.8">L2</text>
<text x="149.9" y="35.3">L3</text>
<text x="170.1" y="30.2">R2</text>
<text x="170.1" y="32.8">R3</text>
<text x="170.1" y="35.3">R4</text>
<text x="207.6" y="34">3</text>
<text x="207.6" y="31.5">2</text>
<text x="224.7" y="34">12</text>
<text x="224.7" y="31.5">13</text>
<text x="285.3" y="35.9">A</text>
<text x="149.9" y="37.8">L4</text>
<text x="149.9" y="40.4">L7</text>
<text x="170.1" y="37.8">R5</text>
<text x="170.1" y="40.4">R6</text>
<text x="207.6" y="36.6">4</text>
<text x="207.6" y="39.1">5</text>
<text x="207.6" y="41.7">6</text>
<text x="224.7" y="39.1">10</text>
<text x="224.7" y="36.6">11</text>
<text x="225.4" y="41.7">9</text>
<text x="149.9" y="42.9">L8</text>
<text x="170.1" y="42.9">R7</text>
<text x="170.1" y="45.5">R8</text>
<text x="207.6" y="44.2">7</text>
<text x="225.4" y="44.2">8</text>
<text x="26.4" y="65.5" transform="rotate(-90 26.4 65.5)">3</text>
<text x="59.4" y="65.5" transform="rotate(-90 59.4 65.5)">3</text>
<text x="91.2" y="65.5" transform="rotate(-90 91.2 65.5)">3</text>
<text x="121.7" y="65.5" transform="rotate(-90 121.7 65.5)">3</text>
<text x="152.1" y="65.5" transform="rotate(-90 152.1 65.5)">3</text>
<text x="201.7" y="65.5" transform="rotate(-90 201.7 65.5)">3</text>
<text x="32.3" y="68.3">1</text>
<text x="65.3" y="68.3">1</text>
<text x="97.1" y="68.3">1</text>
<text x="127.6" y="68.3">1</text>
<text x="158" y="68.3">1</text>
<text x="207.6" y="68.3">1</text>
<text x="26.4" y="77.5" transform="rotate(-90 26.4 77.5)">1</text>
<text x="26.4" y="73.1" transform="rotate(-90 26.4 73.1)">2</text>
<text x="59.4" y="77.5" transform="rotate(-90 59.4 77.5)">1</text>
<text x="59.4" y="73.1" transform="rotate(-90 59.4 73.1)">2</text>
<text x="91.2" y="77.5" transform="rotate(-90 91.2 77.5)">1</text>
<text x="91.2" y="73.1" transform="rotate(-90 91.2 73.1)">2</text>
<text x="121.7" y="77.5" transform="rotate(-90 121.7 77.5)">1</text>
<text x="121.7" y="73.1" transform="rotate(-90 121.7 73.1)">2</text>
<text x="152.1" y="77.5" transform="rotate(-90 152.1 77.5)">1</text>
<text x="152.1" y="73.1" transform="rotate(-90 152.1 73.1)">2</text>
<text x="201.7" y="77.5" transform="rotate(-90 201.7 77.5)">1</text>
<text x="201.7" y="73.1" transform="rotate(-90 201.7 73.1)">2</text>
<text x="26.4" y="83.9" transform="rotate(-90 26.4 83.9)">3</text>
<text x="29.1" y="79.8">2</text>
<text x="59.4" y="83.9" transform="rotate(-90 59.4 83.9)">3</text>
<text x="62.2" y="79.8">2</text>
<text x="91.2" y="83.9" transform="rotate(-90 91.2 83.9)">3</text>
<text x="93.9" y="79.8">2</text>
<text x="121.7" y="83.9" transform="rotate(-90 121.7 83.9)">3</text>
<text x="124.4" y="79.8">2</text>
<text x="152.1" y="83.9" transform="rotate(-90 152.1 83.9)">3</text>
<text x="154.9" y="79.8">2</text>
<text x="175" y="78.2" transform="rotate(-90 175 78.2)">3</text>
<text x="180.9" y="81">1</text>
<text x="201.7" y="83.9" transform="rotate(-90 201.7 83.9)">3</text>
<text x="204.4" y="79.8">2</text>
<text x="224.5" y="78.2" transform="rotate(-90 224.5 78.2)">3</text>
<text x="230.4" y="81">1</text>
<text x="10.3" y="85.9">B</text>
<text x="175" y="85.8" transform="rotate(-90 175 85.8)">2</text>
<text x="224.5" y="85.8" transform="rotate(-90 224.5 85.8)">2</text>
<text x="285.3" y="85.9">B</text>
<text x="214.6" y="109">1</text>
<text x="214.6" y="111.5">3</text>
<text x="223.4" y="109">2</text>
<text x="223.4" y="111.5">4</text>
<text x="140.7" y="117.5" transform="rotate(-90 140.7 117.5)">3</text>
<text x="214.6" y="114">5</text>
<text x="214.6" y="116.6">7</text>
<text x="223.4" y="114">6</text>
<text x="223.4" y="116.6">8</text>
<text x="93.3" y="125.5">1</text>
<text x="100.9" y="125.5">2</text>
<text x="140.7" y="125.2" transform="rotate(-90 140.7 125.2)">2</text>
<text x="146.6" y="120.4">1</text>
<text x="223.4" y="124.2">1</text>
<text x="93.3" y="128">3</text>
<text x="100.9" y="128">4</text>
<text x="223.4" y="126.7">2</text>
<text x="10.3" y="135.9">C</text>
<text x="223.4" y="133.1">1</text>
<text x="223.4" y="135.6">2</text>
<text x="285.3" y="135.9">C</text>
<text x="10.3" y="185.9">D</text>
<text x="285.3" y="185.9">D</text>
<text x="35" y="199.9">1</text>
<text x="85" y="199.9">2</text>
<text x="135" y="199.9">3</text>
<text x="185" y="199.9">4</text>
<text x="235" y="199.9">5</text>
<text x="285" y="199.9">6</text>
</g>
<g font-size="1.8" fill="#008484">
<text x="35.5" y="22.5">D101</text>
<text x="22.8" y="27.5">VCC</text>
<text x="35.1" y="25">BAV70</text>
<text x="49.5" y="27.5">VBUS</text>
<text x="164.7" y="28.8">PA10</text>
<text x="212" y="25">MC14070B</text>
<text x="214.6" y="25">U1 1</text>
<text x="226" y="25">+12V</text>
<text x="236.2" y="25">C101</text>
<text x="236.3" y="27.5">100n</text>
<text x="17.6" y="33.9">+12V</text>
<text x="30.6" y="31.3">F101</text>
<text x="140.9" y="31.3">VBUS</text>
<text x="152.9" y="31.3">V1</text>
<text x="152.9" y="33.9">GND</text>
<text x="165.9" y="31.3">PA9</text>
<text x="165.9" y="33.9">PA8</text>
<text x="210.1" y="30.1">IN_1A</text>
<text x="210.1" y="32.6">IN_2A</text>
<text x="210.1" y="35.2">OUTA</text>
<text x="218.7" y="35.2">IN_1D</text>
<text x="218.7" y="32.6">IN_2D</text>
<text x="220.5" y="30.1">VDD</text>
<text x="17.6" y="40.2">+12V</text>
<text x="29.2" y="37.7">D102</text>
<text x="41.8" y="39">+12V</text>
<text x="50" y="39">V_{LED}</text>
<text x="85.1" y="37.7">R101</text>
<text x="85.1" y="40.2">10k</text>
<text x="92.7" y="37.7">R102</text>
<text x="92.7" y="40.2">10k</text>
<text x="101.6" y="37.7">R103</text>
<text x="101.6" y="40.2">10k</text>
<text x="110.5" y="37.7">R104</text>
<text x="110.5" y="40.2">10k</text>
<text x="152.9" y="36.4">V2</text>
<text x="152.9" y="39">GND</text>
<text x="152.9" y="41.5">CAN_L</text>
<text x="164.5" y="36.4">PB15</text>
<text x="164.5" y="39">PB14</text>
<text x="164.5" y="41.5">PB13</text>
<text x="210.1" y="37.7">OUTB</text>
<text x="210.1" y="40.2">IN_1B</text>
<text x="219.2" y="40.2">OUTC</text>
<text x="219.2" y="37.7">OUTD</text>
<text x="29.2" y="46.6">R105</text>
<text x="29.8" y="44">200</text>
<text x="152.9" y="44">CAN_H</text>
<text x="164.5" y="44">PB12</text>
<text x="164.5" y="46.6">PB11</text>
<text x="210.1" y="42.8">IN_2B</text>
<text x="210.1" y="45.3">VSS</text>
<text x="218.7" y="45.3">IN_1C</text>
<text x="218.7" y="42.8">IN_2C</text>
<text x="24.6" y="59.3">V_{LED}</text>
<text x="57.6" y="59.3">V_{LED}</text>
<text x="89.4" y="59.3">V_{LED}</text>
<text x="119.9" y="59.3">V_{LED}</text>
<text x="150.3" y="59.3">V_{LED}</text>
<text x="173.2" y="59.3">V_{LED}</text>
<text x="199.9" y="59.3">V_{LED}</text>
<text x="222.7" y="59.3">V_{LED}</text>
<text x="17.8" y="70.7">BS250</text>
<text x="19" y="68.2">Q101</text>
<text x="50.8" y="70.7">BS250</text>
<text x="52" y="68.2">Q102</text>
<text x="82.6" y="70.7">BS250</text>
<text x="83.7" y="68.2">Q103</text>
<text x="113.1" y="70.7">BS250</text>
<text x="114.2" y="68.2">Q104</text>
<text x="143.5" y="70.7">BS250</text>
<text x="144.7" y="68.2">Q105</text>
<text x="176.5" y="66.9">R108</text>
<text x="176.5" y="69.4">120</text>
<text x="193.1" y="70.7">BS250</text>
<text x="194.2" y="68.2">Q108</text>
<text x="226.1" y="66.9">R109</text>
<text x="226.1" y="69.4">120</text>
<text x="17.9" y="79.6">RV101</text>
<text x="20.2" y="82.1">10K</text>
<text x="29.2" y="83.7">D103</text>
<text x="51" y="79.6">RV102</text>
<text x="53.2" y="82.1">10K</text>
<text x="62.2" y="83.7">D104</text>
<text x="82.7" y="79.6">RV103</text>
<text x="85" y="82.1">10K</text>
<text x="93.9" y="83.7">D105</text>
<text x="113.2" y="79.6">RV104</text>
<text x="115.5" y="82.1">10K</text>
<text x="124.4" y="83.7">D106</text>
<text x="143.7" y="79.6">RV105</text>
<text x="146" y="82.1">10K</text>
<text x="154.9" y="83.7">D107</text>
<text x="165.1" y="83.4">2N7002</text>
<text x="167.5" y="80.9">Q107</text>
<text x="193.2" y="79.6">RV106</text>
<text x="195.5" y="82.1">10K</text>
<text x="204.4" y="83.7">D108</text>
<text x="214.7" y="83.4">2N7002</text>
<text x="217.1" y="80.9">Q109</text>
<text x="30.6" y="86.2">LED</text>
<text x="63.7" y="86.2">LED</text>
<text x="95.4" y="86.2">LED</text>
<text x="125.9" y="86.2">LED</text>
<text x="156.4" y="86.2">LED</text>
<text x="205.9" y="86.2">LED</text>
<text x="49.4" y="106.3">+12V</text>
<text x="138.3" y="106.3">+12V</text>
<text x="217.3" y="107.5">J101</text>
<text x="53.3" y="113.9">R106</text>
<text x="94.5" y="112.6">SW101</text>
<text x="204.4" y="110.1">VCC</text>
<text x="53.3" y="116.4">10k</text>
<text x="57.1" y="120.2">R107</text>
<text x="58.5" y="122.8">1k</text>
<text x="94.5" y="121.5">SW102</text>
<text x="132.1" y="122.8">BS250</text>
<text x="133.3" y="120.2">Q106</text>
<text x="218.6" y="122.8">J102</text>
<text x="54.6" y="129.1">C102</text>
<text x="54.6" y="131.7">100n</text>
<text x="218.6" y="131.7">J103</text>
</g>
<g font-size="1.8" fill="#848400">
<text x="65.4" y="28.8">SIG2_N</text>
<text x="65.4" y="26.3">SIG1_N</text>
<text x="122.1" y="28.8">SIG2</text>
<text x="122.1" y="26.3">SIG1</text>
<text x="199.8" y="28.8">SIG1</text>
<text x="65.4" y="31.3">SIG3_N</text>
<text x="65.4" y="33.9">SIG4_N</text>
<text x="122.1" y="31.3">SIG3</text>
<text x="122.1" y="33.9">SIG4</text>
<text x="230.1" y="33.9">SIG3</text>
<text x="199.8" y="39">SIG2</text>
<text x="175.5" y="46.6">SIG5</text>
<text x="230.1" y="44">SIG4</text>
<text x="186.9" y="82.1">SIG5</text>
<text x="236.4" y="82.1">SIG6</text>
<text x="203.8" y="112.6">SIG1_N</text>
<text x="105.6" y="117.7">SIG_TEST</text>
<text x="203.8" y="115.2">SIG2_N</text>
<text x="203.8" y="117.7">SIG3_N</text>
<text x="228.8" y="117.7">SIG4_N</text>
<text x="37" y="122.8">~{SIG_TEST}</text>
<text x="66.2" y="122.8">SIG_TEST</text>
<text x="151.3" y="121.5">~{SIG_TEST}</text>
<text x="78.2" y="129.1">LED_TEST-</text>
<text x="105.6" y="129.1">LED_TEST+</text>
<text x="105.6" y="126.6">SIG_TEST</text>
<text x="143.7" y="131.7">LED_TEST-</text>
<text x="143.7" y="129.1">LED_TEST+</text>
<text x="228.8" y="127.9">SIG5</text>
<text x="228.8" y="136.8">SIG6</text>
</g>
<g font-size="1.8">
<text x="196.8" y="33.9">~{LED}1</text>
<text x="196.8" y="31.4">~{SIG_TEST}2</text>
<text x="228.9" y="31.4">~{SIG_TEST}</text>
<text x="196.8" y="36.5">~{LED}2</text>
<text x="196.8" y="41.6">~{SIG_TEST}6</text>
<text x="228.9" y="41.6">~{SIG_TEST}</text>
<text x="232.6" y="39">~{LED}4</text>
<text x="232.6" y="36.5">~{LED}3</text>
<text x="35.8" y="68.2">~{LED}1</text>
<text x="68.8" y="68.2">~{LED}2</text>
<text x="100.6" y="68.2">~{LED}3</text>
<text x="132.3" y="68.2">~{LED}4</text>
</g>
<g font-size="1.8" fill="#0000c2">
<text x="180.4" y="92.6">Simulation</text>
<text x="191.7" y="92.6">for</text>
<text x="195.5" y="92.6">logic</text>
<text x="201.3" y="92.6">shift</text>
<text x="88.4" y="136.2">Simulation</text>
<text x="99.7" y="136.2">for</text>
<text x="103.5" y="136.2">Test</text>
</g>
</svg>
